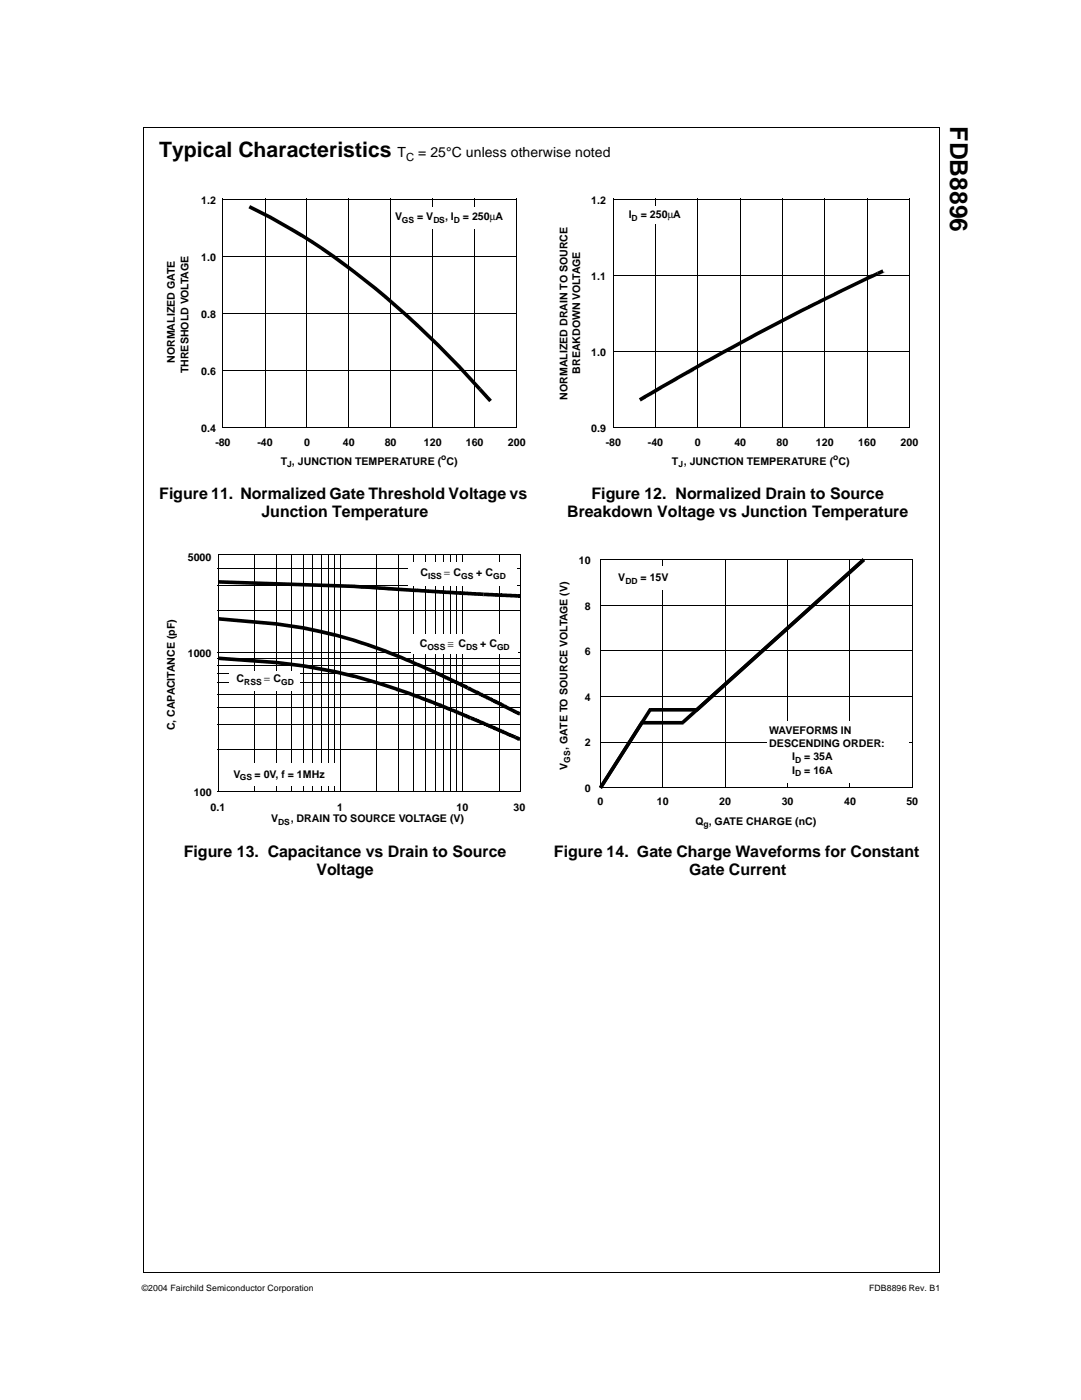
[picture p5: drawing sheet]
<svg xmlns="http://www.w3.org/2000/svg" width="216mm" height="279mm" viewBox="0 0 216 279" stroke-linecap="round" stroke-linejoin="round" font-family="sans-serif">
<g fill="none" stroke="#000" stroke-width=".2">
<path d="M28.6 25.4h158.8M28.6 25.3v228.7M44.5 39.7h58.6M44.5 39.7v45.6M52.8 39.7v45.6M61.2 39.7v45.6M69.6 39.7v45.6M77.9 39.7v45.6M86.3 39.7v45.6M94.7 39.7v45.6M103 39.7v45.7M187.3 25.4v228.7"/>
<path d="M44.5 51.1h58.5M44.5 73.9h58.5M44.5 62.6h58.5M44.4 85.3h58.6M28.5 254h158.8"/>
</g>
<g fill="#000">
<path d="M44.4 39.7l.1 .1zM44.4 39.7h.1zM52.8 39.7h.1zM61.1 39.7h.2zM69.5 39.7h.1zM77.9 39.7h.1zM86.2 39.7h.2zM94.6 39.7h.1zM102.9 39.7h.2zM103 39.7l.1 .1zM44.4 51l.1 .2zM49.9 40.9l4.2 2.1 6.3 3.7a122.1 122.1 0 0 1 10.4 7.2l-1.2-.9a181.2 181.2 0 0 1 26.4 24.5l-.6 .4-4.1-4.5 .5-.5-.5 .5-4.2-4.3 .5-.5-.5 .5-4.2-4 .5-.5-.5 .5-2-1.9 .4-.5-.4 .5-4.2-3.6 .4-.6-.4 .6-2.1-1.8 .5-.5-.5 .5-4.2-3.3 .4-.5-.4 .5-4.2-3.1 .4-.6-.4 .6-2.1-1.4 .5-.6-.4 .6-2.1-1.4 .4-.6-.4 .6-2.1-1.3 .4-.6-.4 .6-2.1-1.2 .4-.7-.4 .7-4.2-2.4 .4-.7-.4 .7-4.2-2.1z"/>
<path d="M103 51l.1 .2zM44.4 73.9l.1 .1zM44.4 62.5l.1 .1zM95.4 77.9l.6-.4 2.1 2.3-.6 .5zM103 73.9l.1 .1zM103 62.5l.1 .1zM44.4 85.3l.1 .1zM52.8 85.3l.1 .1zM61.1 85.3l.2 .1zM69.5 85.3l.1 .1zM77.9 85.3l.1 .1zM86.2 85.3l.2 .1z"/>
<path d="M94.6 85.3l.1 .1zM102.9 85.3l.2 .1zM103 85.3l.1 .1z"/>
</g>
<path d="M78.1 41.4h23.7v4.2h-23.7z" fill="#fff"/>
<path d="M122.3 39.7h59.1M122.3 39.7v45.6M130.7 39.7v45.6M139.2 39.7v45.6M147.6 39.7v45.6M156 39.7v45.6M164.5 39.7v45.6M172.9 39.7v45.6M181.3 39.7v45.7M122.3 54.9h59M122.3 70.1h59M122.2 85.3h59.1" fill="none" stroke="#000" stroke-width=".2"/>
<g fill="#000">
<path d="M122.2 39.7l.1 .1zM122.2 39.7h.2zM130.6 39.7h.2zM139.1 39.7h.1zM147.5 39.7h.2zM156 39.7h.1zM164.4 39.7h.2zM172.8 39.7h.2zM181.2 39.7h.2zM181.3 39.7l.1 .1zM122.2 54.9l.1 .1zM174.9 54.3l1-.5 .3 .6-1 .5z"/>
<path d="M181.3 54.9l.1 .1zM122.2 70.1l.1 .1zM127.4 79.5l2.1-1.2 .4 .6-.4-.6 2.1-1.3 2.1-1.2 .4 .6-.4-.6 1.1-.6 2.1-1.2 .4 .6-.4-.6 2.1-1.2 .4 .6-.4-.6 1-.6 1.1-.6 .3 .7-.3-.7 4.2-2.3 .4 .6-.4-.6 4.2-2.3 .4 .6-.4-.6 10.6-5.5-.5 .2 1.6-.7 .3 .6-.4-.6 2.2-1.1 .3 .6-.4-.6 3.3-1.6 .3 .7-.4-.7 7.4-3.6-1 .5 1-.5 .3 .7-.3-.6 1.1-.5 .3 .6 1.3-.6-3.4 1.6-.3-.7 .3 .7-5.3 2.5-.3-.6 .3 .6-3.2 1.6-.3-.7 .3 .7-2.1 1-.3-.6 .3 .6-2.1 1.1-.3-.6 .3 .6-9.5 5-.3-.7 .3 .7-6.3 3.4-.3-.7 .3 .7-3.2 1.8-1 .5-.4-.6 .4 .6-2.1 1.2-.4-.6 .4 .6-3.2 1.8-.3-.6 .4 .6-3.2 1.8-.4-.6 .4 .6-3.2 1.9-.4-.6 .4 .6-1 .6zM181.3 70.1l.1 .1zM122.2 85.3l.1 .1zM122.2 85.3l.2 .1zM130.6 85.3l.2 .1zM139.1 85.3l.1 .1zM147.5 85.3l.2 .1zM156 85.3l.1 .1zM164.4 85.3l.2 .1zM172.8 85.3l.2 .1z"/>
<path d="M181.2 85.3l.2 .1zM181.3 85.3l.1 .1z"/>
</g>
<path d="M124.2 41.1h12.8v3.6h-12.8z" fill="#fff"/>
<g fill="none" stroke="#000" stroke-width=".2">
<path d="M43.5 110.7h60.4M43.5 116.9h60.3M43.5 113.4h60.3M43.5 110.7v47.2M50.8 110.7v47.2M55.1 110.7v47.2M58.1 110.7v47.2M60.5 110.7v47.2M62.4 110.7v47.2M64.1 110.7v47.2M65.5 110.7v47.2M66.7 110.7v47.2"/>
<path d="M67.8 110.7v47.2M75.1 110.7v47.2M79.5 110.7v47.2M82.5 110.7v47.2M84.8 110.7v47.2M86.8 110.7v47.2M88.4 110.7v47.2M89.8 110.7v47.2M91.1 110.7v47.2M92.2 110.7v47.2M99.5 110.7v47.2M103.8 110.7v47.3"/>
<path d="M43.5 130.2h60.3M43.5 138.5h60.3M43.5 136.3h60.3M43.5 134.5h60.3M43.5 132.8h60.3M43.5 131.4h60.3M43.5 121.8h60.3M43.4 157.9h60.4M43.5 149.6h60.3M43.5 144.7h60.3M43.5 141.2h60.3"/>
</g>
<g fill="#000">
<path d="M43.4 116.8l.1 .2zM43.4 113.4l.1 .1zM43.4 110.7h.2zM43.5 115.8l27.2 .9 1.4 .1v.7v-.7h1.4l2.2 .2v.7v-.7l1.9 .1-.1 .7 .1-.7 5.2 .4v.7v-.7h1.5l-.1 .8v-.8l1.3 .1v.8v-.8l.8 .1-.1 .7v-.7h.8v.7v-.7l.7 .1-.1 .7v-.7h.7v.7v-.7h.3h.3v.8v-.8l.9 .1-.1 .7v-.7h.9l-.1 .8v-.8l.5 .1-.1 .7v-.7h1.1l-.1 .7v-.7l.7 .1-.1 .7v-.7h.7h.2l-.1 .7v-.7h.6h.2l-.1 .8v-.8h.6l.3 .1v.7v-.7h.9v.7v-.7l.6 .1v.7l-.3-.1v-.7v.7h-.6l.1-.7-.1 .7h-1l.1-.8-.1 .8-.7-.1 .1-.7v.7l-.9-.1 .2-.6-.1 .7-.8-.1 .1-.7-.1 .7h-.7l.1-.7v.7h-1l.1-.8-.1 .8-.5-.1 .1-.7-.1 .7h-.8l.1-.8-.1 .8h-.6l-.3-.1 .1-.7v.7h-.7l.1-.7-.1 .7-.6-.1v-.7v.7h-.7l.1-.7-.1 .7h-.8l.1-.8v.8l-1.3-.1 .1-.8-.1 .8-1.4-.1 .1-.7-.1 .7-5.7-.4h-.9l.1-.8-.1 .8-3.1-.3v-.7v.7h-1.4l-1.5-.1 .1-.7-.1 .7-27.1-.9zM50.7 110.7h.2zM55 110.7h.2zM58 110.7h.2zM60.4 110.7h.2zM62.3 110.7h.2zM64 110.7h.1zM65.4 110.7h.1zM66.6 110.7h.2z"/>
<path d="M67.7 110.7h.2zM75.1 110.7h.1zM79.4 110.7h.2zM82.4 110.7h.2zM84.8 110.7h.1zM86.7 110.7h.2zM88.3 110.7h.2zM89.8 110.7h.1zM91 110.7h.2zM92.1 110.7h.2zM96.4 118.3h1l-.1 .7v-.7l1.1 .1-.1 .7v-.7h.7h.2l-.2 .7v-.7h1.1l-.1 .8v-.8l1.1 .1v.7v-.7h1l-.1 .7v-.7h.8l.2 .1v.7v-.7h.5v.7l-.8-.1 .1-.7-.1 .7h-1l.1-.7-.1 .7h-1l.1-.8v.8h-.8l-.2-.1 .2-.7-.1 .7-1.1-.1 .2-.6-.1 .7-.8-.1 .1-.7-.1 .7h-1.1l.2-.7-.1 .7h-.7zM99.4 110.7h.2z"/>
<path d="M103.5 118.6h.2v.7h-.2zM103.7 110.7h.2zM103.8 116.8l.1 .2zM103.8 113.4l.1 .1zM43.4 130.1l.1 .1zM43.4 138.4l.1 .2zM43.4 136.2l.1 .2zM43.4 134.4l.1 .2zM43.4 132.7l.1 .2zM43.4 131.3l.1 .2zM43.4 121.7l.1 .2zM43.5 123.1l11.6 1.1a80.7 80.7 0 0 1 12 2.2h-.2l5.3 1.6-.2 .6 .2-.6 4.8 1.6-.2-.1 .9 .4-.3 .7 .2-.7 1.6 .6 2 .9-.3 .6 .3-.7 2.2 1-.3 .7 .3-.7 .5 .2-.3 .7 .3-.7 1.3 .6-.3 .7 .3-.7 1.6 .7-.8-.4 1.5 .7-.3 .7 .2-.7 .4 .1h-.2l.5 .2-.3 .7 .3-.7 .3 .1h-.1l.4 .2-.3 .7 .3-.7 .3 .1-.6-.2 .9 .4-.3 .6 .3-.7 .3 .2-.6-.3 .8 .4-.3 .7 .3-.7 .3 .1-.6-.2 1.7 .8-.3-.1 .3 .1-.3 .6 .2-.7 .3 .2 .2 .1-.4 .6 .4-.6 .2 .1-.3 .7 .3-.7 .3 .1 .2 .1-.3 .7 .2-.7 .7 .3 .2 .1-.3 .6 .2-.6 .7 .3-.2-.1-.4 .6-.2-.1 .4-.6-.3 .6-.4-.1-.1-.1 .4-.6-.3 .6-.7-.2-.2-.2 .4-.6-.4 .6-.4-.1 .2 .1-.5-.3 .4-.6-.3 .6-.3-.1-.2-.1 .3-.6-.3 .6-.8-.4 .3-.6-.3 .6-.6-.2 .3 .1-.3-.1 .4-.7-.3 .7-.6-.3 .2 .1-.2-.1 .3-.6-.3 .6-.6-.3 .3-.6-.3 .6-.6-.3 .3-.6-.3 .6-1-.5 .3-.6-.3 .6-1.1-.5 .2-.6-.2 .6-1.4-.6 .4-.6-.3 .6-2.6-1.1 .3-.6-.3 .6-1.2-.5 .3-.6-.3 .6-1.3-.5 .2-.7-.2 .7-.8-.3 .3-.7-.3 .7-1.7-.7 .3-.7-.3 .7-3.2-1.1 .3-.7-.2 .7-2.9-1 .2-.6-.2 .6-3.9-1.1 .3-.6-.3 .7-2.6-.7 .1-.7-.1 .7-3.6-.7 .2-.7-.1 .7-5.5-.8 .1-.7v.7l-11.6-1z"/>
<path d="M43.5 131a122.6 122.6 0 0 1 27.2 3.6l9.2 2.8-.2 .7 .2-.7 1.9 .7 1.1 .4-.3 .7 .3-.7 .5 .2-.2 .6 .2-.6 .5 .1h-.3l.8 .3-.3 .6 .2-.6 .5 .1-.3 .7 .3-.7 1.2 .5-.4-.2 .4 .2-.2 .7 .2-.7 .7 .2h-.1l.5 .3-.3 .6 .3-.7 1 .4-.3-.1 .3 .1-.3 .7 .3-.7 .9 .4-.2 .7 .2-.7 .6 .2-.6-.3 .8 .5-.2 .6 .2-.7 .6 .3-.3 .6 .2-.7 .9 .4-.3 .6 .2-.7 .7 .4-.3 .6 .3-.7 1.3 .6-.3 .6 .2-.7 .4 .2-.3 .7 .3-.7 .4 .2-.3 .6 .3-.6h.2l-.2 .7-.5-.1h.2h-.2l.3-.7-.2 .7-.5-.2 .2 .1-.2-.1 .4-.6-.3 .6-.5-.2 .2 .1-.2-.1 .4-.6-.3 .6-1.4-.5 .4-.7-.3 .7-.2-.1 .2-.7-.2 .7-.5-.2 .3-.7-.3 .7-.8-.3 .3-.7-.2 .7-.7-.2 .4-.7-.3 .7-.3-.2 .3-.6-.3 .6-.9-.3 .3-.7-.3 .7-.6-.3 .3-.6-.3 .6-1-.4 .3-.6-.3 .6-1.1-.4 .2-.7-.2 .7-.5-.2 .3-.7-.2 .7-.5-.1-.9-.4 .3-.6-.2 .6-2.2-.7 .3-.7-.3 .7-.6-.3 .3-.6-.2 .6-2-.6 .7 .2-.7-.2 .2-.7-.2 .7-2.5-.8 .3-.7-.3 .7-2-.7 .2-.6-.2 .6-4-1.1 .2-.7-.2 .7-3.9-.9 .2-.7-.1 .7-6.2-1.1 .1-.8-.1 .8-5.5-.7 .1-.7v.7l-11.6-.9zM93.5 137l.2 .1-.4 .6 .3-.6 .2 .1-.3 .6 .3-.7 .2 .1-.2-.1 1.4 .8-.2 .6 .1-.7 .5 .2-.4 .6 .3-.6 .5 .2-.4 .7 .4-.7 .1 .1-.2 .7 .2-.7h.1h-.1l.8 .4-.3-.2 .1 .1-.3 .7 .2-.7 .7 .3-.1-.1 .1 .1-.4 .6 .3-.6 .3 .1-.3 .6 .3-.6 .6 .3-.2-.1 .2 .1-.3 .6 .2-.7 .3 .2-.4 .6 .4-.6 .2 .1-.2 .7 .2-.7 .4 .2-.3 .6 .2-.7 .4 .3-.4 .6 .2-.7 .6 .2-.4 .7 .3-.7-.2 .7 .3-.7 .2 .1-.2 .7 .2-.7 .3 .2-.3 .6 .2-.7 .5 .3-.1-.1 .1 .1-.4 .6 .4-.6 .5 .2-.2-.1 .2 .1-.4 .7 .3-.7 .3 .1-.6-.2 2.4 1.2-.5 .6-.1-.2 .5-.5-.4 .6-1.6-.8 .3-.6-.3 .6-.3-.1-.2-.1 .4-.7-.4 .7-.4-.3 .4-.6-.4 .6h-.2l.4-.7-.3 .7-.4-.3 .5-.5-.3 .6-.6-.2 .3 .2-.3-.3 .3-.6-.3 .7-.2-.1 .3-.7-.3 .7-.3-.2 .5-.5-.4 .6-.4-.2 .4-.6-.3 .6-.6-.3 .4-.6-.3 .6-.4-.1 .4-.6-.4 .6-.2-.1 .3-.6-.2 .6-.6-.3 .4-.6-.4 .6-.3-.1 .4-.6-.3 .6-.4-.2 .4-.6-.4 .7-.3-.2 .4-.6-.3 .6-.7-.3 .4-.6-.4 .6-.1-.1 .2 .2-.4-.3 .4-.6-.3 .6-1.4-.6 .3-.6-.3 .6-.4-.2 .2 .1-.4-.2zM103.8 130.1l.1 .1zM103.8 138.4l.1 .2zM103.8 136.2l.1 .2zM103.8 134.4l.1 .2zM103.8 132.7l.1 .2zM103.8 131.3l.1 .2zM103.8 121.7l.1 .2zM43.4 157.8l.1 .2zM43.4 149.5l.1 .2zM43.4 144.6l.1 .2z"/>
<path d="M43.4 141.1l.1 .2zM43.4 157.9l.2 .1zM50.7 157.9l.2 .1zM55 157.9l.2 .1zM58 157.9l.2 .1zM60.4 157.9l.2 .1zM62.3 157.9l.2 .1zM64 157.9l.1 .1zM65.4 157.9l.1 .1zM66.6 157.9l.2 .1zM67.7 157.9l.2 .1zM75.1 157.9l.1 .1z"/>
<path d="M79.4 157.9l.2 .1zM82.4 157.9l.2 .1zM84.8 157.9l.1 .1zM86.7 157.9l.2 .1zM88.3 157.9l.2 .1zM89.8 157.9l.1 .1zM91 157.9l.2 .1zM92.1 157.9l.2 .1zM93.9 142.9l.6 .3-.2 .6 .2-.6 .5 .2-.2 .6 .2-.6 .6 .2-.2-.1 .2 .1-.3 .7 .1-.7 .6 .2-.6-.3 .7 .4-.2 .6 .2-.7 .6 .3-.3 .7 .2-.7 .5 .2-.2 .6 .2-.6 .4 .2-.3 .6 .3-.7 .4 .2-.3 .7 .2-.7 .5 .2-.3 .6 .2-.6 .4 .1 .2 .2-.3 .6 .2-.7 .3 .1-.2 .7 .2-.7 .7 .3-.3-.1 .3 .1-.4 .6 .3-.6 .4 .1-.2 .7 .2-.7 .3 .2-.3 .6 .3-.6 .4 .2-.3 .6 .3-.7 .8 .4-.9-.4 1.1 .5-.2 .7 .1-.7 .6 .2-.3 .6 .2-.6 .6 .3-.2 .6 .2-.7 .1 .1-.1-.1 .2 .1-.3 .6-.6-.2 .3-.7-.2 .7-.5-.2 .3-.6-.3 .6-.7-.3 .3-.6-.3 .6-.3-.1 .3-.7-.3 .7-.4-.2 .2 .1-.2-.1 .3-.6-.2 .6-.5-.2 .2 .1-.2-.1 .4-.6-.3 .6-.8-.3 .3-.6-.3 .6 .2-.7-.2 .7-.5-.2 .2 .1-.2-.1 .2-.7-.2 .7-.4-.2 .5-.5-.3 .6-.7-.3 .3-.6-.2 .6-.5-.2 .3-.6-.2 .6-.5-.1 .3-.7-.2 .7-.5-.2 .4-.6-.3 .6-.4-.2 .4-.6-.3 .7-.3-.1 .3-.7-.3 .7-.4-.2 .2 .1-.2-.1 .4-.6-.3 .6-.3-.1 .3-.7-.3 .7-.4-.2 .4-.6-.4 .7-.1-.1 .3-.6-.2 .6-.6-.2 .3-.7-.2 .7-.6-.2 .3-.7-.3 .7-.1-.1zM99.4 157.9l.2 .1zM102.9 141.7l.4 .2-.3 .7 .3-.7 .4 .2-.4 .6 .3-.6 .3 .1-.1-.1-.5 .6 .3 .2-.4-.3 .4-.6-.4 .7-.7-.3zM102.9 146.8l.4 .2-.3 .6 .3-.6 .4 .2-.4 .6-.1-.1 .5-.5-.4 .6 .2-.7-.3 .6-.4-.1h.2l-.5-.2z"/>
<path d="M103.6 147.1l.2 .1-.2 .7-.3-.1zM103.7 157.9l.2 .1zM103.8 142.1l.1 .1-.4 .6-.1-.1zM103.8 157.8l.1 .2zM103.8 149.5l.1 .2zM103.8 144.6l.1 .2zM103.8 141.1l.1 .2z"/>
</g>
<g fill="#fff">
<path d="M44.6 152.4h22.4v4.4h-22.4z"/>
<path d="M81.5 112.2h21.6v4.7h-21.6z"/>
<path d="M82 126.7h21.3v3.8h-21.3z"/>
<path d="M45.8 133.9h14v3.8h-14z"/>
</g>
<path d="M119.7 111.6v45.6M119.7 111.7h62.3M132.2 111.7v45.5M144.6 111.7v45.5M157.1 111.7v45.5M169.5 111.7v45.5M181.9 111.7v45.6M119.7 139h62.2M119.7 129.9h62.2M119.7 120.8h62.2M119.7 148.1h62.2M181.9 157.2h-62.3" fill="none" stroke="#000" stroke-width=".2"/>
<g fill="#000">
<path d="M119.6 111.6l.1 .2zM119.6 111.6l.2 .1zM132.1 111.6l.2 .1zM144.5 111.6l.2 .1zM157 111.6l.1 .1zM169.4 111.6l.1 .1zM181.8 111.6l.2 .1zM181.9 111.6l.1 .2zM119.6 138.9l.1 .2zM119.6 129.8l.1 .2zM119.6 120.7l.1 .2zM181.9 138.9l.1 .2z"/>
<path d="M181.9 129.8l.1 .2zM181.9 120.7l.1 .2zM129.5 141.3h.1l.3 .5-9.9 15.6-.6-.4zM127.8 143.9h.2l.3 .5-8.3 13-.6-.4zM119.6 157.1l.1 .2zM119.6 148l.1 .2zM119.6 157.2l.2 .1zM128 143.9h8.1l.2 .6-8.3 .1zM129.6 141.3h9.3l.3 .6-9.6 .1zM132.1 157.2l.2 .1zM135.9 144l36.1-32.6 .5 .6-36.2 32.5zM138.7 141.4l33.3-30 .5 .6-33.3 29.9z"/>
<path d="M144.5 157.2l.2 .1zM157 157.2l.1 .1zM169.4 157.2l.1 .1zM181.8 157.2l.2 .1zM181.9 157.1l.1 .2zM181.9 148l.1 .2z"/>
</g>
<g fill="#fff">
<path d="M120.7 113.1h14.2v4.4h-14.2z"/>
<path d="M120.7 113h14.3v.1h-14.3z"/>
<path d="M134.8 113.1h.2v4.5h-.2z"/>
<path d="M120.6 117.5h14.3v.1h-14.3z"/>
<path d="M120.6 113h.2v4.5h-.2z"/>
<path d="M153.1 144h28v12.1h-28z"/>
<path d="M153.1 143.9h28.1v.3h-28.1z"/>
<path d="M180.9 144h.3v12.3h-.3z"/>
<path d="M152.9 155.9h28.2v.4h-28.2z"/>
<path d="M152.9 143.9h.3v12.2h-.3z"/>
</g>
<text font-size="4.9" x="189.5" y="25.2" transform="rotate(90 189.5 25.2)">FDB8896</text>
<text font-size="4.2" x="31.8" y="31.4">Typical Characteristics</text>
<g font-size="3.2">
<text x="31.8" y="99.6">Figure 11. Normalized Gate Threshold Voltage vs</text>
<text x="117.9" y="99.6">Figure 12. Normalized Drain to Source</text>
<text x="52.2" y="103.2">Junction Temperature</text>
<text x="113.1" y="103.2">Breakdown Voltage vs Junction Temperature</text>
<text x="36.6" y="171">Figure 13. Capacitance vs Drain to Source</text>
<text x="110.5" y="171">Figure 14. Gate Charge Waveforms for Constant</text>
<text x="63.1" y="174.5">Voltage</text>
<text x="137.4" y="174.5">Gate Current</text>
</g>
<g font-size="2.8">
<text x="79.3" y="31.4">T</text>
<text x="83.4" y="31.4">= 25°C unless otherwise noted</text>
</g>
<text font-size="2.2" x="81" y="32.1">C</text>
<g font-size="2.1">
<text x="40.1" y="40.6">1.2</text>
<text x="117.9" y="40.6">1.2</text>
<text x="78.8" y="44">V</text>
<text x="83.2" y="44">= V</text>
<text x="88.7" y="44">, I</text>
<text x="92.3" y="44">= 250µA</text>
<text x="125.4" y="43.6">I</text>
<text x="127.8" y="43.6">= 250µA</text>
<text x="40.1" y="52">1.0</text>
<text x="117.9" y="55.8">1.1</text>
<text x="40.1" y="63.4">0.8</text>
<text x="117.9" y="71">1.0</text>
<text x="34.9" y="72.4" transform="rotate(-90 34.9 72.4)">NORMALIZED GATE</text>
<text x="37.6" y="74.5" transform="rotate(-90 37.6 74.5)">THRESHOLD VOLTAGE</text>
<text x="40.1" y="74.8">0.6</text>
<text x="115.7" y="74.6" transform="rotate(-90 115.7 74.6)">BREAKDOWN VOLTAGE</text>
<text x="113.2" y="79.7" transform="rotate(-90 113.2 79.7)">NORMALIZED DRAIN TO SOURCE</text>
<text x="40.1" y="86.2">0.4</text>
<text x="42.9" y="89.1">-80</text>
<text x="51.3" y="89.1">-40</text>
<text x="60.6" y="89.1">0</text>
<text x="68.4" y="89.1">40</text>
<text x="76.8" y="89.1">80</text>
<text x="84.5" y="89.1">120</text>
<text x="92.9" y="89.1">160</text>
<text x="101.3" y="89.1">200</text>
<text x="117.9" y="86.2">0.9</text>
<text x="120.8" y="89.1">-80</text>
<text x="129.2" y="89.1">-40</text>
<text x="138.6" y="89.1">0</text>
<text x="146.4" y="89.1">40</text>
<text x="154.9" y="89.1">80</text>
<text x="162.7" y="89.1">120</text>
<text x="171.1" y="89.1">160</text>
<text x="179.6" y="89.1">200</text>
<text x="56" y="92.7">T , JUNCTION TEMPERATURE ( C)</text>
<text x="134" y="92.7">T , JUNCTION TEMPERATURE ( C)</text>
<text x="37.4" y="112">5000</text>
<text x="115.4" y="112.5">10</text>
<text x="83.8" y="115.1">C</text>
<text x="88.6" y="115.1">=</text>
<text x="90.4" y="115.1">C</text>
<text x="95" y="115.1">+ C</text>
<text x="123.3" y="116">V</text>
<text x="127.7" y="116">= 15V</text>
<text x="116.6" y="121.7">8</text>
<text x="37.5" y="131.1">1000</text>
<text x="83.7" y="129.1">C</text>
<text x="89.3" y="129.1">≅</text>
<text x="91.4" y="129.1">C</text>
<text x="95.8" y="129.1">+ C</text>
<text x="116.6" y="130.8">6</text>
<text x="47.2" y="136.2">C</text>
<text x="52.7" y="136.2">= C</text>
<text x="116.6" y="139.9">4</text>
<text x="34.9" y="145.8" transform="rotate(-90 34.9 145.8)">C, CAPACITANCE (pF)</text>
<text x="113.2" y="149.6" transform="rotate(-90 113.2 149.6)">, GATE TO SOURCE VOLTAGE (V)</text>
<text x="116.6" y="149">2</text>
<text x="153.4" y="146.5">WAVEFORMS IN</text>
<text x="153.4" y="149.1">DESCENDING ORDER:</text>
<text x="46.5" y="155.2">V</text>
<text x="50.8" y="155.2">= 0V, f = 1MHz</text>
<text x="113.2" y="153.6" transform="rotate(-90 113.2 153.6)">V</text>
<text x="157.9" y="151.7">I</text>
<text x="157.9" y="154.4">I</text>
<text x="160.4" y="151.7">= 35A</text>
<text x="160.4" y="154.4">= 16A</text>
<text x="38.7" y="158.9">100</text>
<text x="42" y="161.8">0.1</text>
<text x="67.2" y="161.8">1</text>
<text x="91" y="161.8">10</text>
<text x="102.4" y="161.8">30</text>
<text x="116.6" y="158.1">0</text>
<text x="119.1" y="160.6">0</text>
<text x="131" y="160.6">10</text>
<text x="143.4" y="160.6">20</text>
<text x="155.9" y="160.6">30</text>
<text x="168.3" y="160.6">40</text>
<text x="180.7" y="160.6">50</text>
<text x="54.1" y="164.1">V</text>
<text x="58" y="164.1">, DRAIN TO SOURCE VOLTAGE (V)</text>
<text x="138.7" y="164.6">Q , GATE CHARGE (nC)</text>
</g>
<g font-size="1.7">
<text x="80.1" y="44.5">GS</text>
<text x="86.4" y="44.5">DS</text>
<text x="90.5" y="44.5">D</text>
<text x="125.9" y="44.1">D</text>
<text x="57.3" y="93.3">J</text>
<text x="88" y="91.9">o</text>
<text x="135.3" y="93.3">J</text>
<text x="166.2" y="91.9">o</text>
<text x="85.4" y="115.6">ISS</text>
<text x="92" y="115.6">GS</text>
<text x="98.3" y="115.6">GD</text>
<text x="124.7" y="116.5">DD</text>
<text x="85.2" y="129.7">OSS</text>
<text x="92.9" y="129.7">DS</text>
<text x="99.1" y="129.7">GD</text>
<text x="48.7" y="136.7">RSS</text>
<text x="56.1" y="136.7">GD</text>
<text x="47.8" y="155.7">GS</text>
<text x="113.7" y="152.3" transform="rotate(-90 113.7 152.3)">GS</text>
<text x="158.5" y="152.3">D</text>
<text x="158.5" y="154.9">D</text>
<text x="55.5" y="164.6">DS</text>
<text x="140.3" y="165.1">g</text>
<text x="28.2" y="257.6">©2004 Fairchild Semiconductor Corporation</text>
<text x="173.3" y="257.6">FDB8896 Rev. B1</text>
</g>
</svg>
